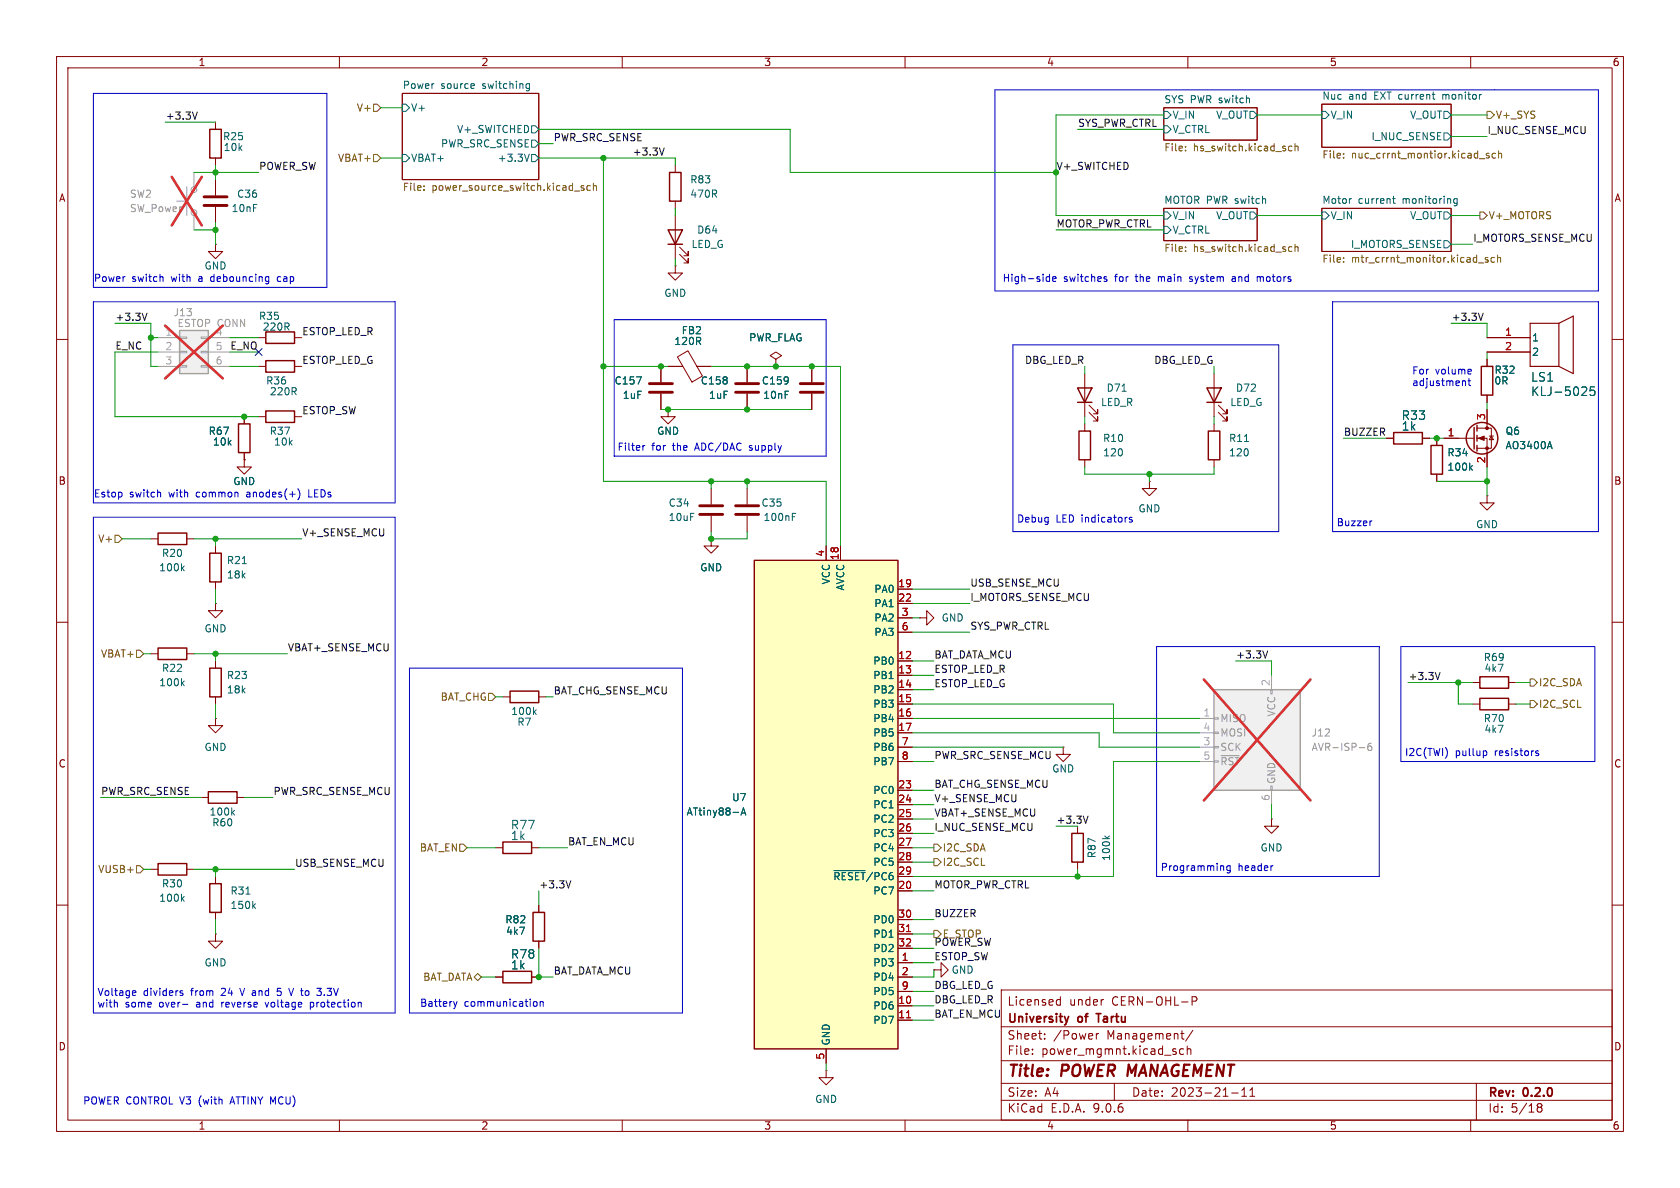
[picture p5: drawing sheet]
<svg xmlns="http://www.w3.org/2000/svg" width="297mm" height="210mm" viewBox="0 0 297 210" stroke-linecap="round" stroke-linejoin="round" font-family="sans-serif">
<g fill="none" stroke="#840000" stroke-width=".18">
<path d="M10 10h277v190h-277zM12 12h273v186h-273zM60 10v2M71.1 16.5h24.1v15.3h-24.1zM110 10v2M160 10v2M205.7 19.1h16.5v5.7h-16.5zM210 10v2M233.7 18.4h22.8v7.6h-22.8zM260 10v2M205.7 36.8h16.5v5.7h-16.5zM233.7 36.8h22.8v7.7h-22.8z"/>
<path d="M10 60h2M285 60h2M125.7 86.4v2.8M125.7 91.2v2.8M10 110h2M285 110h2M10 160h2M177 175h108v23h-108zM186.9 177.6h.6M186.9 176.8h.6M187.5 176.2v1.5M195 176.7h.1"/>
<path d="M210.7 177l.8-.1 .1-.2-.1-.4-.2-.1h-.6v1.5M285 160h2M60 198v2M110 198v2M146 189.2v1.3h1.3l-1.3 1.3-1.2-1.3h1.2M146 189.2h.1M160 198v2M177 194.5h108M177 191.5h108M177 187.5h108M177 181.5h108M182.5 186.3v.1"/>
<path d="M182.5 185.5v.1M184.7 183.6v.1M184.7 182.8v.1M193.8 182.7v1M194.2 182.7l-.2 .1-.2 .2M197 191.5v3M207.7 185.9l.3 .2-.3 .3M207.7 185.4l.2 .1M208.7 182.7h.6M209.2 183.7h.1M209.2 185.5l-.4-.1-.3 .3v.4l.2 .2h.5M209.9 185.5l.2-.1 .4 .1v.9"/>
<path d="M209.9 184.9v1.5M210 198v2M210.9 182.1l-1.3 2M217.7 193.2h1.2M219.5 193.8h.9M219.5 192.7l.5-.4v1.5M221 193.8h.8M221 192.7l.4-.4v1.5M260 198v2M261 191.5v6.5M271.7 195.5l.3 .2M271.7 195.4l.3-.3 .5 .1 .1 .3-.3 .2"/>
<path d="M272 195.7h.3M272 195.7l-.3 .3M272.3 195.7l.3 .3-.1 .5-.5 .1-.3-.3"/>
</g>
<path d="M188.9 179.7l-.3 1M193.8 179.2h.8" fill="none" stroke="#840000" stroke-width=".3"/>
<g fill="none" stroke="#006464" stroke-width=".18">
<path d="M71.1 18.4h.7l.6 .7-.6 .6h-.7zM83.7 14.8l.2 .3-.6 .1M83.8 15.6h-.1M93.1 15.6h.5M93.1 14.8h.5M93.6 14.8v1l-.2 .3-.3-.1M205.7 19.7h.7l.6 .6-.6 .7h-.7zM221 19.7h.6l.6 .6-.6 .7h-.6zM233.7 19.7h.6l.6 .6-.6 .7h-.6zM253.2 16.7h.5M253.6 17.5h.1M255.3 19.7h.6l.6 .6-.6 .7h-.6z"/>
<path d="M71.1 27.3h.7l.6 .6-.6 .7h-.7zM93.6 27.2l-.5 1.3M94 27.3h.6l.6 .6-.6 .7h-.6zM94 22.2h.6l.6 .7-.6 .6h-.6zM94 24.8h.6l.6 .6-.6 .6h-.6zM205.7 37.5h.7l.6 .6-.6 .6h-.7zM205.7 22.2h.7l.6 .7-.6 .6h-.7zM221 37.5h.6l.6 .6-.6 .6h-.6zM233.7 37.5h.6l.6 .6-.6 .6h-.6zM238.8 35.1h.1M246.2 35.1h.5M246.4 34.7v1.1l.3 .2"/>
<path d="M255.3 23.5h.6l.6 .6-.6 .7h-.6zM255.3 37.5h.6l.6 .6-.6 .6h-.6zM257.6 35.2l-.4-.1-.2 .3 .1 .5h.5M257.6 35.1v1l-.2 .3-.3-.1M205.7 40h.7l.6 .6-.6 .7h-.7zM255.3 42.5h.6l.6 .7-.6 .6h-.6z"/>
</g>
<g fill="none" stroke="#725600" stroke-width=".18">
<path d="M75 33.5v.2M75 32.9v.1M101.5 33.8h1M103.2 32.9l-.3-.1-.2 .2 .1 .2 .4 .1v.3h-.5M104.4 32.9l-.4-.1-.2 .3 .1 .5h.5M104.9 32.9l.2-.1 .3 .1v.8M104.9 32.4v1.3M209.6 25.9v.1M209.6 26.6v.1M228.4 25.9l-.4-.1-.2 .3 .1 .5h.5M228.9 25.4v1.3M228.9 25.9l.2-.1 .3 .1 .1 .8"/>
<path d="M237.5 27.8v.1M237.5 27.2v.1M261.5 28.1h1M263.2 27.2l-.3-.1-.2 .2 .1 .2 .4 .1v.3h-.5M264.4 27.2l-.4-.1-.2 .2 .1 .6h.5M264.9 27.2l.2-.1 .3 .1 .1 .7M264.9 26.7v1.2M209.6 44.3v.2M209.6 43.7v.1M228.4 43.7l-.4-.1-.2 .2 .1 .6h.5M228.9 43.7l.2-.1 .3 .1 .1 .8M228.9 43.2v1.3"/>
<path d="M237.5 45.6v.1M237.5 46.2v.2M261.4 46.5h.9M263.1 45.6l-.4-.1-.1 .2v.2l.5 .1v.3h-.5M264.2 45.6l-.4-.1-.2 .3 .1 .5h.5M264.7 45.6l.2-.1 .3 .1 .1 .8M264.7 45.1v1.3"/>
</g>
<path d="M123.7 89.4h4.1M123.7 90.9h4.1" fill="none" stroke="#840000" stroke-width=".51"/>
<path d="M133.3 99.1h25.4v86.3h-25.4z" fill="#ffffc2"/>
<path d="M47 58.7h5.1v2h-5.1zM42.2 74.9h2v5.1h-2zM47 72.6h5.1v2.1h-5.1zM47 63.8h5.1v2h-5.1zM190.5 68.6h2.5l-1.2 2.5zM190.5 71.1h2.5M190.8 76.2h2v5.1h-2zM213.4 68.6h2.5l-1.3 2.5zM213.4 71.1h2.5M213.6 76.2h2v5.1h-2zM133.3 99.1h25.4v86.3h-25.4zM90.2 122.2h5v2h-5z" fill="none" stroke="#840000" stroke-width=".25"/>
<g fill="none" stroke="#840000" stroke-width=".18">
<path d="M45.7 59.7h1.3M52.1 59.7h1.2M43.2 73.7v1.2M45.7 73.7h1.3M45.7 64.8h1.3M52.1 73.7h1.2M52.1 64.8h1.2M191.8 66v7.7M191.8 74.9v1.3M192.5 72.9l1.6 1.5v-.7v.7h-.8M192.5 71.6l1.6 1.6v-.8v.8h-.8M214.6 66v7.7"/>
<path d="M214.6 74.9v1.3M215.4 72.9l1.5 1.5v-.7v.7h-.7M215.4 71.6l1.5 1.6v-.8v.8h-.7M43.2 80v1.3M125.7 95.3v1.2h1.3l-1.3 1.3-1.2-1.3h1.2M125.7 95.3h.1M132.1 86.4v2.8M132.1 91.2v2.8M146 96.5v2.6M148.6 96.5v2.6M191.8 81.3v1.3M203.2 85.1v1.3h-1.3l1.3 1.2 1.3-1.2h-1.3"/>
<path d="M203.2 85.1h.1M214.6 81.3v1.3M262.9 87.6v1.3h1.3l-1.3 1.3-1.3-1.3h1.3M262.9 87.6h.1M158.7 104.1h2.6M158.7 106.7h2.6M158.7 109.2h2.6M158.7 111.8h2.6M158.7 116.8h2.6M158.7 119.4h2.6M88.9 123.2h1.3M95.2 123.2h1.3"/>
<path d="M158.7 121.9h2.6M158.7 124.5h2.6M158.7 127h2.6M158.7 129.5h2.6M158.7 132.1h2.6M158.7 134.6h2.6M158.7 139.7h2.6M158.7 142.2h2.6M158.7 144.8h2.6M158.7 147.3h2.6M158.7 149.9h2.6M158.7 152.4h2.6"/>
<path d="M158.7 154.9h2.6M158.7 157.5h2.6M158.7 162.6h2.6M158.7 165.1h2.6M158.7 167.6h2.6M158.7 170.2h2.6M158.7 172.7h2.6M158.7 175.3h2.6M158.7 177.8h2.6M146 185.4v2.6M158.7 180.3h2.6"/>
</g>
<path d="M198.4 69.2h.7M220 78h.7M140.1 91.4h.4M140.1 90.7h.6M94.4 125.8l.4 .5M94.8 125.5l-.5 .4M131 144.1l.4-1.3 .4 1.3M131.1 143.7h.6M147.4 153.9h5.5" fill="none" stroke="#006464" stroke-width=".18"/>
<path d="M160.3 164.7h.7M160.3 179.9h.7" fill="none" stroke="#a90000" stroke-width=".18"/>
<path d="M130 90.9h4.1M130 89.4h4.1" fill="none" stroke="#840000" stroke-width=".51"/>
<path d="M31.7 58.4h5.1v7.6h-5.1z" fill="#f0f0f0"/>
<path d="M31.7 58.4h5.1v7.6h-5.1z" fill="none" stroke="#a1a1a1" stroke-width=".25"/>
<path d="M27.9 59.7h3.8M31.7 59.6h1.3v.2h-1.3zM35.6 59.6h1.2v.2h-1.2zM36.8 59.7h3.8M27.9 62.2h3.8M27.9 64.8h3.8M31.7 62.1h1.3v.3h-1.3zM31.7 64.6h1.3v.3h-1.3zM35.6 62.1h1.2v.3h-1.2zM35.6 64.6h1.2v.3h-1.2zM36.8 62.2h3.8M36.8 64.8h3.8" fill="none" stroke="#a1a1a1" stroke-width=".18"/>
<path d="M29.2 57.6l10.2 9.3M39.4 57.6l-10.2 9.3" fill="none" stroke="#e12e31" stroke-width=".46"/>
<g fill="none" stroke="#840000" stroke-width=".18">
<path d="M119.4 29.2v1.3M119.4 35.6v1.2M119.4 38.1v7.6M119.4 47v1.3h-1.3l1.3 1.2 1.2-1.2h-1.2M119.4 47h.1M120.1 45l1.6 1.5v-.8v.8h-.8M120.1 43.7l1.6 1.5v-.7v.7h-.8M26.7 95.3h1.2M33 95.3h1.3M43.2 81.3v1.3h1.2l-1.2 1.2-1.3-1.2h1.3M43.2 81.3h.1M188 132.1v1.3h1.2l-1.2 1.2-1.3-1.2h1.3"/>
<path d="M188 132.1h.1M260.3 120.7h1.3M260.3 124.5h1.3M266.7 120.7h1.3M266.7 124.5h1.3M190.5 146.1v1.2M190.5 152.4v1.3"/>
</g>
<path d="M118.4 30.5h2v5.1h-2zM118.1 40.6h2.5l-1.2 2.6zM118.1 43.2h2.5M27.9 94.2h5.1v2.1h-5.1zM261.6 119.6h5.1v2.1h-5.1zM261.6 123.4h5.1v2.1h-5.1zM189.5 147.3h2v5.1h-2z" fill="none" stroke="#840000" stroke-width=".25"/>
<path d="M32.2 100.4l.4 .5M32.6 100.1l-.5 .4M195.3 147.8l.5 .5M196.2 147.8l-.5 .3" fill="none" stroke="#006464" stroke-width=".18"/>
<path d="M214.6 121.9h15.3v17.8h-15.3z" fill="#f0f0f0"/>
<g fill="none" stroke="#a1a1a1" stroke-width=".18">
<path d="M31.2 35.6h1.8M33 33v5.1M34.3 30.5v2.5M34.3 38.1v2.5M224.8 119.4v2.5M212.1 127h2.5M212.1 129.5h2.5M212.1 132.1h2.5M212.1 134.6h2.5M214.6 126.9h.8v.2h-.8zM214.6 129.4h.8v.3h-.8zM214.6 132h.8v.2h-.8z"/>
<path d="M214.6 134.5h.8v.2h-.8zM224.7 121.9h.2v.8h-.2zM224.7 138.9h.2v.8h-.2zM224.8 139.7v2.5"/>
<circle cx="34.3" cy="37.6" r=".51"/>
<circle cx="34.3" cy="33.5" r=".51"/>
</g>
<path d="M214.6 121.9h15.3v17.8h-15.3z" fill="none" stroke="#a1a1a1" stroke-width=".25"/>
<path d="M215.9 133.6h3.2M240.3 132.2h1M242.4 131.4h-.4a.86 .86 0 0 0 0 1.3l.5-.2v-.4l-.2-.2h-.4l-.1 .2" fill="none" stroke="#989898" stroke-width=".18"/>
<path d="M30.4 31.3l5.3 8.6M35.7 31.3l-5.3 8.6M212.8 120.1l18.9 21.4M231.7 120.1l-18.9 21.4" fill="none" stroke="#e12e31" stroke-width=".46"/>
<g fill="none" stroke="#840000" stroke-width=".18">
<path d="M38.1 21.6v1.3M38.1 27.9v1.3M38.1 31.8v2.7M38.1 36.6v2.8M38.1 43.2v1.3h1.3l-1.3 1.2-1.3-1.2h1.3M38.1 43.2h.1M262.9 59.7h7.6M43.2 73.7v1.2M116.8 64.8v2.8M116.8 69.6v2.8M118.1 72.4v1.3h-1.3l1.3 1.2 1.3-1.2h-1.3M118.1 72.4h.1"/>
<path d="M118.1 64.8h2.6M119.8 63.1l1.8-1.1 2.6 4.5-1.9 1zM123.2 64.8h2.5M132.1 64.8v2.8M132.1 69.6v2.8M137.2 63.5l1-.6-1-.7-1.1 .7 1.1 .6v1.3M137.2 64.8h.1M143.5 64.8v2.8M143.5 69.6v2.8M245.1 77.5h1.3M251.5 77.5h1.2M254 77.5v1.2"/>
<path d="M255.3 77.5h5.3M261.1 75.7h2.6v3.5h-2.6M261.1 77.5h1.8v5.1M262.9 63.5v1.3M262.9 69.9v1.2M262.9 72.4v3.3M262.9 62.2h7.6M263.3 77.1h.7M263.7 77.1l.3 .6h-.7zM38.1 96.5v1.3M43.2 81.3h.1M43.2 80v1.3"/>
<path d="M125.7 95.3h.1M146 96.5v2.6M148.6 96.5v2.6M254 83.8v1.3M26.7 115.6h1.2M33 115.6h1.3M38.1 106.7v1.3h1.3l-1.3 1.2-1.3-1.2h1.3M38.1 106.7h.1M38.1 102.9v1.2M38.1 116.8v1.3M158.7 104.1h2.6M158.7 106.7h2.6"/>
<path d="M158.7 109.2h2.6M158.7 111.8h2.6M158.7 116.8h2.6M158.7 119.4h2.6M162.6 109.2h1.2v-1.2l1.3 1.2-1.3 1.3v-1.3M162.6 109.2h.1M38.1 127v1.3h1.3l-1.3 1.2-1.3-1.2h1.3M38.1 127h.1M38.1 123.2v1.3M158.7 121.9h2.6M158.7 124.5h2.6M158.7 127h2.6"/>
<path d="M158.7 129.5h2.6M158.7 132.1h2.6M158.7 134.6h2.6M158.7 139.7h2.6M26.7 153.7h1.2M33 153.7h1.3M35.6 141h1.2M38.1 154.9v1.3M41.9 141h1.3M87.6 149.9h1.3M94 149.9h1.2M158.7 149.9h2.6"/>
<path d="M158.7 142.2h2.6M158.7 144.8h2.6M158.7 147.3h2.6M158.7 152.4h2.6M158.7 154.9h2.6M158.7 157.5h2.6M224.8 144.8v1.3h1.3l-1.3 1.2-1.3-1.2h1.3M224.8 144.8h.1M38.1 165.1v1.3h1.3l-1.3 1.2-1.3-1.2h1.3M38.1 165.1h.1M38.1 161.3v1.3M87.6 172.7h1.3"/>
<path d="M94 172.7h1.2M95.2 160v1.3M95.2 166.4v1.2M158.7 172.7h2.6M158.7 162.6h2.6M158.7 165.1h2.6M158.7 167.6h2.6M158.7 170.2h2.6M158.7 175.3h2.6M158.7 177.8h2.6M165.1 171.5h1.3v-1.3l1.2 1.3-1.2 1.2v-1.2M165.1 171.5h.1"/>
<path d="M146 185.4v2.6M158.7 180.3h2.6"/>
</g>
<g fill="none" stroke="#840000" stroke-width=".25">
<path d="M37.1 22.9h2v5h-2zM246.4 76.5h5.1v2h-5.1zM253 78.7h2v5.1h-2zM260.6 75.6v3.8M261.1 75.2v1M261.1 77v1M261.1 78.7v1.1M261.9 64.8h2v5.1h-2zM37.1 97.8h2v5.1h-2zM27.9 114.6h5.1v2h-5.1zM37.1 118.1h2v5.1h-2zM36.8 140h5.1v2h-5.1z"/>
<path d="M27.9 152.7h5.1v2h-5.1zM37.1 156.2h2v5.1h-2zM88.9 148.8h5.1v2.1h-5.1zM88.9 171.7h5.1v2h-5.1zM94.2 161.3h2.1v5.1h-2.1z"/>
<circle cx="262" cy="77.5" r="2.79"/>
</g>
<g fill="none" stroke="#006464" stroke-width=".18">
<path d="M112.5 66.6h.9l-.6 1.3M274 78l.4 1.3M280.2 68.4l.3 .3-.1 .3-.8 .9h.9M281.9 68.4h-.7l-.1 .7 .2-.1h.5l.2 .3-.1 .5-.2 .1-.6-.1M42.8 99.6h.8M259.9 82.6l.4 .5M260.3 82.3l-.5 .5M32.2 120.7l.4 .5M32.6 120.4l-.5 .5M32.2 158.8l.4 .5M32.6 158.5l-.5 .5M41.1 143.6l.4 .5"/>
<path d="M41.5 143.2l-.5 .5M43.5 158.1h.7M45.2 159.8l-.5 .4M131 144.1l.4-1.3 .4 1.3M131.1 143.7h.6M147.4 153.9h5.5M44.8 160.1l.4 .5"/>
</g>
<path d="M36.1 34.8h4M36.1 36.3h4M114.8 67.8h4.1M114.8 69.3h4.1M130 67.8h4.1M130 69.3h4.1M141.5 67.8h4M141.5 69.3h4" fill="none" stroke="#840000" stroke-width=".51"/>
<g fill="#840000" stroke="#840000" stroke-width=".18">
<path d="M261.4 77.5l1-.4v.8z"/>
<circle cx="262.9" cy="75.7" r=".25"/>
<circle cx="262.9" cy="79.2" r=".25"/>
</g>
<path d="M275.6 57.2h-5.1v7.6h5.1M275.6 57.2l2.5-1.3v10.1l-2.5-1.2M275.6 57.2v7.6" fill="none" stroke="#840000" stroke-width=".2"/>
<g fill="none" stroke="#725600" stroke-width=".18">
<path d="M66 18.4h.7l.6 .7-.6 .6h-.7zM262.9 19.7h.6l.7 .6-.7 .7h-.6zM66 27.3h.7l.6 .6-.6 .7h-.7zM261.6 37.5h.7l.6 .6-.6 .6h-.7zM20.3 94.6h.7l.6 .7-.6 .6h-.7zM24.1 114.9h.7l.6 .7-.6 .6h-.7zM86.4 122.6h.6l.6 .6-.6 .6h-.6zM270.5 123.8h.6l.7 .7-.7 .6h-.6zM270.5 120h.6l.7 .7-.7 .6h-.6zM24.1 153h.7l.6 .7-.6 .6h-.7zM81.3 149.2h.6l.6 .7-.6 .6h-.6zM165.1 149.2h.6l.7 .7-.7 .6h-.6z"/>
<path d="M165.1 151.8h.6l.7 .6-.7 .6h-.6zM83.8 172.7l.7-.6 .6 .6-.6 .7zM165.1 164.5h.6l.7 .6-.7 .6h-.6z"/>
</g>
<path d="M34.9 19.8l-.4 1.3M117.4 26.2l-.4 1.2M26 55.4l-.4 1.2M262.2 55.4l-.4 1.2M224.1 115.1l-.4 1.2M254.6 118.9l-.4 1.2M100.9 155.7l-.4 1.3M192.4 144.3l-.5 1.2" fill="none" stroke="#0f0f0f" stroke-width=".18"/>
<g fill="none" stroke="#0000c2" stroke-width=".18">
<path d="M16.5 16.5h41.3v34.3h-41.3zM175.9 15.9h106.7v35.5h-106.7zM16.5 53.3h53.3v35.6h-53.3zM28.6 48.9l.2 .2v.7M47.2 48.9l.3 .1M47.5 48.9v1l-.2 .3M47.5 49.7l-.3 .1M49.3 48.9l-.3 .2v.4l.3 .3M108.6 56.5h37.4v24.1h-37.4zM185.1 49.7h.5M185.1 49h.5M185.6 48.5v1.3"/>
<path d="M186.1 49.3l.6-.1-.1-.2-.3-.1-.2 .2 .1 .6h.4M195.3 49.3l.4 .1v.2l-.2 .2h-.2M195.3 48.9l.4 .1M210.3 49.7l.1 .1M210.5 48.9l-.2 .2 .2 .2M218.2 48.9l-.4 .1M218.3 49.3h-.3l-.2 .1v.3l.5 .1M222.3 49l.3-.1 .2 .2M222.3 48.9v.9M235.6 53.3h47v40.7h-47zM113.7 78.7v.9M114 78.7l-.3 .3"/>
<path d="M179.1 61h47v33h-47zM258.7 67.3l.4 .2v.7M259.5 67.3h.5M259.7 66.9v1.1l.3 .2M259.9 65.3l.2 .3-.6 .1M260.1 66.1h-.2M16.5 91.4h53.3v87.7h-53.3zM28.2 87l.2 .2v.7M52.7 86.4a1.46 1.46 0 0 1 0 1.9M54.6 86.6v1.3h.6M200.1 91.5l-.3-.1-.2 .2 .1 .2 .4 .1v.3h-.5M242.5 92.1h-.2"/>
<path d="M72.4 118.1h48.2v61h-48.2zM204.5 114.3h39.3v40.6h-39.3zM247.6 114.3h34.3v20.3h-34.3zM262.4 132.7l.3 .1 .1 .2v.5l-.4 .1M271.5 132.8h.5M271.5 133.1l.5 .1v.2l-.2 .2-.3-.1M216.2 153l.1 .2v.7M217.5 153v1.1l-.3 .2h-.3M217.5 153.1l-.4-.1-.2 .3 .1 .5h.5M224.9 153h.1M23.6 175.1l.4 .1v.2l-.6 .2M24 175.9l-.4 .1"/>
<path d="M31.9 175.5l.5 .2-.1 .2-.4 .1M31.9 175.2h.4M32.2 177.5h1M42.4 174.7l.4 1.3M46.9 177.2l.3 .8M49 175.9l.5 .1M49.7 174.7h-.6l-.1 .6 .5-.1M51.1 174.7l.4 1.3 .4-1.3M54.9 177.2v1.2M54.9 178h.3M55.2 177.2h-.3M56 174.7h.8l-.4 .5 .3 .1 .1 .4-.2 .3h-.4"/>
<path d="M80.2 177l.3 .9M80.5 177.9l-.2 .4M80.8 177l-.3 .9M94.4 177.1l.3-.1 .3 .3-.1 .5-.2 .1-.3-.1M95.5 177.2l.2-.2 .3 .1v.8M95.5 177v.9"/>
</g>
<g fill="none" stroke="#009600" stroke-width=".18">
<path d="M67.3 19.1h3.8M29.2 21.6h8.9M34.3 30.5h11.4M38.1 29.2v2.6M38.1 39.4v3.8M67.3 27.9h3.8M95.2 22.9h44.5v7.6h47M95.2 27.9h24.2v1.3M95.2 25.4h2.6M106.7 27.9v57.2h39.3v11.4M119.4 36.8v1.3M190.5 22.9h15.2"/>
<path d="M205.7 20.3h-19v17.8h19M222.2 38.1h11.5M222.2 20.3h11.5M256.5 38.1h5.1M256.5 20.3h6.4M256.5 24.1h6.4M20.3 57.2h6.4v7.6h1.2M26.7 59.7h1.2M34.3 40.6h3.8M40.6 59.7h5.1M119.4 45.7v1.3M186.7 40.6h19"/>
<path d="M256.5 57.2h6.4v2.5M256.5 43.2h3.8M27.9 62.2h-7.6v11.5h25.4M40.6 64.8h5.1M40.6 62.2h5.1M106.7 64.8h11.4M116.8 72.4h26.7M125.7 64.8h22.9v31.7M191.8 64.8v1.2M191.8 73.7v1.2M214.6 64.8v1.2M214.6 73.7v1.2"/>
<path d="M237.5 77.5h7.6M252.7 77.5h2.6M262.9 62.2v1.3M262.9 71.1v1.3M21.6 95.3h5.1M34.3 95.3h19M38.1 95.3v1.2M125.7 85.1v1.3M125.7 94v1.3h6.4v-1.3M132.1 85.1v1.3M191.8 82.6v1.2h22.8v-1.2M203.2 83.8v1.3"/>
<path d="M254 85.1h8.9M262.9 82.6v5M25.4 115.6h1.3M34.3 115.6h16.5M38.1 104.1v2.6M38.1 115.6v1.2M161.3 111.8h10.1M161.3 109.2h1.3M161.3 116.8h3.8M161.3 119.4h3.8M161.3 104.1h10.1M161.3 106.7h10.1"/>
<path d="M218.4 116.8h6.4v2.6M38.1 124.5v2.5M87.6 123.2h1.3M96.5 123.2h1.3M161.3 139.7h3.8M161.3 134.6h3.8M161.3 124.5h35.5v5h15.3M161.3 121.9h3.8M161.3 132.1h26.7M161.3 129.5h33v2.6h17.8M161.3 127h50.8M212.1 134.6h-15.3v20.3h-35.5"/>
<path d="M248.9 120.7h11.4M257.8 120.7v3.8h2.5M268 124.5h2.5M268 120.7h2.5M17.8 141h17.8M25.4 153.7h1.3M34.3 153.7h17.8M38.1 153.7v1.2M43.2 141h5.1M82.5 149.9h5.1M95.2 149.9h5.1M95.2 157.5v2.5"/>
<path d="M161.3 152.4h3.8M161.3 157.5h3.8M161.3 149.9h3.8M161.3 142.2h3.8M161.3 147.3h3.8M161.3 144.8h3.8M186.7 146.1h3.8M190.5 153.7v1.2M224.8 142.2v2.6M38.1 162.6v2.5M85.1 172.7h2.5M95.2 167.6v5.1h2.6"/>
<path d="M161.3 162.6h3.8M161.3 170.2h3.8M161.3 167.6h3.8M161.3 165.1h3.8M161.3 177.8h3.8M161.3 175.3h3.8M165.1 171.5v1.2h-3.8M146 188v1.2M161.3 180.3h3.8"/>
</g>
<path d="M45.1 61.6l1.2 1.2M46.3 61.6l-1.2 1.2" fill="none" stroke="#000084" stroke-width=".18"/>
<path d="M160.3 164.7h.7M160.3 179.9h.7" fill="none" stroke="#a90000" stroke-width=".18"/>
<g fill="#009600" stroke="#009600" stroke-width=".18">
<circle cx="38.1" cy="153.7" r=".46"/>
<circle cx="38.1" cy="115.6" r=".46"/>
<circle cx="118.1" cy="72.4" r=".46"/>
<circle cx="116.8" cy="64.8" r=".46"/>
<circle cx="132.1" cy="64.8" r=".46"/>
<circle cx="143.5" cy="64.8" r=".46"/>
<circle cx="137.2" cy="64.8" r=".46"/>
<circle cx="106.7" cy="27.9" r=".46"/>
<circle cx="132.1" cy="72.4" r=".46"/>
<circle cx="106.7" cy="64.8" r=".46"/>
<circle cx="43.2" cy="73.7" r=".46"/>
<circle cx="26.7" cy="59.7" r=".46"/>
<circle cx="132.1" cy="85.1" r=".46"/>
<circle cx="125.7" cy="85.1" r=".46"/>
<circle cx="95.2" cy="172.7" r=".46"/>
<circle cx="125.7" cy="95.3" r=".46"/>
<circle cx="38.1" cy="30.5" r=".46"/>
<circle cx="38.1" cy="40.6" r=".46"/>
<circle cx="38.1" cy="95.3" r=".46"/>
<circle cx="203.2" cy="83.8" r=".46"/>
<circle cx="257.8" cy="120.7" r=".46"/>
<circle cx="190.5" cy="154.9" r=".46"/>
<circle cx="254" cy="77.5" r=".46"/>
<circle cx="262.9" cy="85.1" r=".46"/>
</g>
<g font-size="2.8" fill="#840000">
<text x="178" y="190.9">Title:</text>
<text x="187.7" y="190.9">POWER MANAGEMENT</text>
</g>
<g font-size="2.1" fill="#006464">
<text x="270.6" y="67.7">LS1</text>
<text x="270.6" y="70.2">KLJ-5025</text>
<text x="247.7" y="74.4">R33</text>
<text x="247.7" y="76.3">1k</text>
<text x="90.2" y="146.8">R77</text>
<text x="90.2" y="148.7">1k</text>
<text x="90.2" y="169.7">R78</text>
<text x="90.2" y="171.6">1k</text>
</g>
<g font-size="2.1" fill="#840000">
<text x="178" y="178">Licensed</text>
<text x="189" y="178">under</text>
<text x="196.6" y="178">CERN-OHL-P</text>
<text x="178" y="184">Sheet:</text>
<text x="178" y="181.2">University</text>
<text x="186.2" y="184">/Power</text>
<text x="190.7" y="181.2">of</text>
<text x="194.6" y="181.2">Tartu</text>
<text x="195.7" y="184">Management/</text>
<text x="178" y="186.7">File:</text>
<text x="184.1" y="186.7">power_mgmnt.kicad_sch</text>
<text x="178" y="196.9">KiCad</text>
<text x="178" y="194.1">Size:</text>
<text x="184.7" y="194.1">A4</text>
<text x="185.7" y="196.9">E.D.A.</text>
<text x="193.3" y="196.9">9.0.6</text>
<text x="200" y="194.1">Date:</text>
<text x="207" y="194.1">2023-21-11</text>
<text x="263" y="194.3">Rev:</text>
<text x="263" y="196.9">Id:</text>
<text x="267.1" y="196.9">5/18</text>
<text x="269.4" y="194.3">0.2.0</text>
</g>
<g font-size="1.8" fill="#840000">
<text x="35" y="11.9">1</text>
<text x="85" y="11.9">2</text>
<text x="135" y="11.9">3</text>
<text x="185" y="11.9">4</text>
<text x="235" y="11.9">5</text>
<text x="285" y="11.9">6</text>
<text x="10.3" y="35.9">A</text>
<text x="285.3" y="35.9">A</text>
<text x="10.3" y="85.9">B</text>
<text x="285.3" y="85.9">B</text>
<text x="10.3" y="135.9">C</text>
<text x="285.3" y="135.9">C</text>
<text x="10.3" y="185.9">D</text>
<text x="285.3" y="185.9">D</text>
<text x="35" y="199.9">1</text>
<text x="85" y="199.9">2</text>
<text x="135" y="199.9">3</text>
<text x="185" y="199.9">4</text>
<text x="235" y="199.9">5</text>
<text x="285" y="199.9">6</text>
</g>
<g font-size="1.8" fill="#006464">
<text x="71.1" y="15.8">Power</text>
<text x="77.9" y="15.8">source</text>
<text x="85.4" y="15.8">switching</text>
<text x="233.7" y="17.7">Nuc</text>
<text x="238.4" y="17.7">and</text>
<text x="243" y="17.7">EXT current</text>
<text x="255.5" y="17.7">monitor</text>
<text x="72.6" y="19.9">V+</text>
<text x="80.7" y="23.7">V+_SWITCHED</text>
<text x="205.7" y="18.3">SYS PWR switch</text>
<text x="207.2" y="21.2">V_IN</text>
<text x="207.2" y="23.7">V_CTRL</text>
<text x="214.9" y="21.2">V_OUT</text>
<text x="235.1" y="21.2">V_IN</text>
<text x="249.2" y="21.2">V_OUT</text>
<text x="39.3" y="25">R25</text>
<text x="39.4" y="26.9">10k</text>
<text x="72.6" y="28.8">VBAT+</text>
<text x="77.9" y="26.3">PWR_SRC_SENSE</text>
<text x="87.9" y="28.8">+3.3V</text>
<text x="242.4" y="25">I_NUC_SENSE</text>
<text x="41.8" y="35.2">C36</text>
<text x="121.9" y="35.2">470R</text>
<text x="121.9" y="32.6">R83</text>
<text x="40.9" y="37.7">10nF</text>
<text x="123.1" y="41.5">D64</text>
<text x="205.7" y="36.1">MOTOR PWR switch</text>
<text x="207.2" y="39">V_IN</text>
<text x="207.2" y="41.5">V_CTRL</text>
<text x="214.9" y="39">V_OUT</text>
<text x="233.7" y="36.1">Motor</text>
<text x="235.1" y="39">V_IN</text>
<text x="240.1" y="36.1">current</text>
<text x="248.1" y="36.1">monitoring</text>
<text x="249.2" y="39">V_OUT</text>
<text x="36.1" y="47.9">GND</text>
<text x="122.2" y="44">LED_G</text>
<text x="238.7" y="44">I_MOTORS_SENSE</text>
<text x="117.3" y="52.7">GND</text>
<text x="45.7" y="56.7">R35</text>
<text x="46.3" y="58.6">220R</text>
<text x="120.4" y="59.3">FB2</text>
<text x="119.1" y="61.2">120R</text>
<text x="132.3" y="60.6">PWR_FLAG</text>
<text x="270.8" y="60.6">1</text>
<text x="270.8" y="63.1">2</text>
<text x="46.9" y="68.2">R36</text>
<text x="47.6" y="70.1">220R</text>
<text x="108.6" y="68.2">C157</text>
<text x="110" y="70.7">1uF</text>
<text x="123.8" y="68.2">C158</text>
<text x="125.2" y="70.7">1uF</text>
<text x="134.6" y="68.2">C159</text>
<text x="134.8" y="70.7">10nF</text>
<text x="194.5" y="72">LED_R</text>
<text x="195.5" y="69.4">D71</text>
<text x="217.4" y="72">LED_G</text>
<text x="218.4" y="69.4">D72</text>
<text x="264.1" y="68.2">0R</text>
<text x="264.1" y="66.3">R32</text>
<text x="36.8" y="77.1">R67</text>
<text x="47.6" y="77.1">R37</text>
<text x="116.1" y="77.1">GND</text>
<text x="266.1" y="77.1">Q6</text>
<text x="37.5" y="79">10k</text>
<text x="48.3" y="79">10k</text>
<text x="194.9" y="78.3">R10</text>
<text x="194.9" y="80.9">120</text>
<text x="217.2" y="80.9">120</text>
<text x="217.2" y="78.3">R11</text>
<text x="255.8" y="80.9">R34</text>
<text x="255.8" y="83.4">100k</text>
<text x="266.1" y="79.6">AO3400A</text>
<text x="41.1" y="86">GND</text>
<text x="118.1" y="89.8">C34</text>
<text x="134.5" y="89.8">C35</text>
<text x="118.1" y="92.3">10uF</text>
<text x="134.9" y="92.3">100nF</text>
<text x="201.2" y="90.8">GND</text>
<text x="260.9" y="93.6">GND</text>
<text x="28.1" y="101.2">100k</text>
<text x="28.5" y="98.7">R20</text>
<text x="40" y="99.9">R21</text>
<text x="123.7" y="101.2">GND</text>
<text x="40" y="102.5">18k</text>
<text x="146.9" y="103.4" transform="rotate(-90 146.9 103.4)">VCC</text>
<text x="149.5" y="104.5" transform="rotate(-90 149.5 104.5)">AVCC</text>
<text x="154.5" y="105">PA0</text>
<text x="154.5" y="107.5">PA1</text>
<text x="36.1" y="112">GND</text>
<text x="154.5" y="110.1">PA2</text>
<text x="154.5" y="112.6">PA3</text>
<text x="166.4" y="110.1">GND</text>
<text x="28.5" y="119">R22</text>
<text x="154.3" y="117.7">PB0</text>
<text x="262.2" y="117.1">R69</text>
<text x="262.3" y="119">4k7</text>
<text x="28.1" y="121.5">100k</text>
<text x="40" y="122.8">18k</text>
<text x="40" y="120.2">R23</text>
<text x="154.3" y="120.2">PB1</text>
<text x="154.3" y="122.8">PB2</text>
<text x="154.3" y="125.3">PB3</text>
<text x="90.3" y="126.6">100k</text>
<text x="91.4" y="128.5">R7</text>
<text x="154.3" y="127.9">PB4</text>
<text x="154.3" y="130.4">PB5</text>
<text x="262.2" y="127.9">R70</text>
<text x="262.3" y="129.8">4k7</text>
<text x="36.1" y="132.9">GND</text>
<text x="154.3" y="132.9">PB6</text>
<text x="154.3" y="135.5">PB7</text>
<text x="185.9" y="136.8">GND</text>
<text x="129.3" y="141.8">U7</text>
<text x="154.3" y="140.6">PC0</text>
<text x="154.3" y="143.1">PC1</text>
<text x="36.9" y="144.4">100k</text>
<text x="37.4" y="146.3">R60</text>
<text x="121.3" y="144.4">ATtiny88-A</text>
<text x="154.3" y="145.6">PC2</text>
<text x="154.3" y="148.2">PC3</text>
<text x="147.2" y="155.8">~{RESET}/PC6</text>
<text x="154.3" y="150.7">PC4</text>
<text x="154.3" y="153.3">PC5</text>
<text x="193.9" y="151.8" transform="rotate(-90 193.9 151.8)">R87</text>
<text x="196.4" y="152.3" transform="rotate(-90 196.4 152.3)">100k</text>
<text x="222.8" y="150.7">GND</text>
<text x="28.1" y="159.6">100k</text>
<text x="28.5" y="157.1">R30</text>
<text x="40.6" y="158.3">R31</text>
<text x="40.6" y="160.9">150k</text>
<text x="154.3" y="158.3">PC7</text>
<text x="89.2" y="163.4">R82</text>
<text x="89.4" y="165.5">4k7</text>
<text x="154.3" y="163.4">PD0</text>
<text x="154.3" y="166">PD1</text>
<text x="36.1" y="171">GND</text>
<text x="154.3" y="168.5">PD2</text>
<text x="154.3" y="171">PD3</text>
<text x="154.3" y="173.6">PD4</text>
<text x="168.1" y="172.3">GND</text>
<text x="154.3" y="176.1">PD5</text>
<text x="154.3" y="178.7">PD6</text>
<text x="146.9" y="184.9" transform="rotate(-90 146.9 184.9)">GND</text>
<text x="154.3" y="181.2">PD7</text>
<text x="144" y="195.2">GND</text>
</g>
<g font-size="1.8" fill="#0f0f0f">
<text x="29.2" y="21.2">+3.3V</text>
<text x="190.5" y="22.5">SYS_PWR_CTRL</text>
<text x="262.9" y="23.8">I_NUC_SENSE_MCU</text>
<text x="97.8" y="25.1">PWR_SRC_SENSE</text>
<text x="111.8" y="27.6">+3.3V</text>
<text x="45.7" y="30.1">POWER_SW</text>
<text x="186.7" y="40.3">MOTOR_PWR_CTRL</text>
<text x="260.3" y="42.8">I_MOTORS_SENSE_MCU</text>
<text x="20.3" y="56.8">+3.3V</text>
<text x="53.3" y="59.3">ESTOP_LED_R</text>
<text x="256.5" y="56.8">+3.3V</text>
<text x="20.3" y="61.9">E_NC</text>
<text x="40.6" y="61.9">E_NO</text>
<text x="53.3" y="64.4">ESTOP_LED_G</text>
<text x="181.1" y="64.4">DBG_LED_R</text>
<text x="204" y="64.4">DBG_LED_G</text>
<text x="53.3" y="73.3">ESTOP_SW</text>
<text x="237.5" y="77.1">BUZZER</text>
<text x="53.3" y="94.9">V+_SENSE_MCU</text>
<text x="171.4" y="103.8">USB_SENSE_MCU</text>
<text x="171.4" y="106.3">I_MOTORS_SENSE_MCU</text>
<text x="171.4" y="111.4">SYS_PWR_CTRL</text>
<text x="50.8" y="115.2">VBAT+_SENSE_MCU</text>
<text x="165.1" y="116.5">BAT_DATA_MCU</text>
<text x="165.1" y="119">ESTOP_LED_R</text>
<text x="218.4" y="116.5">+3.3V</text>
<text x="97.8" y="122.8">BAT_CHG_SENSE_MCU</text>
<text x="165.1" y="121.6">ESTOP_LED_G</text>
<text x="248.9" y="120.3">+3.3V</text>
<text x="165.1" y="134.3">PWR_SRC_SENSE_MCU</text>
<text x="17.8" y="140.6">PWR_SRC_SENSE</text>
<text x="48.3" y="140.6">PWR_SRC_SENSE_MCU</text>
<text x="165.1" y="141.9">V+_SENSE_MCU</text>
<text x="165.1" y="139.4">BAT_CHG_SENSE_MCU</text>
<text x="100.3" y="149.5">BAT_EN_MCU</text>
<text x="165.1" y="147">I_NUC_SENSE_MCU</text>
<text x="165.1" y="144.4">VBAT+_SENSE_MCU</text>
<text x="186.7" y="145.7">+3.3V</text>
<text x="52.1" y="153.3">USB_SENSE_MCU</text>
<text x="95.2" y="157.1">+3.3V</text>
<text x="165.1" y="157.1">MOTOR_PWR_CTRL</text>
<text x="165.1" y="162.2">BUZZER</text>
<text x="165.1" y="167.3">POWER_SW</text>
<text x="166.6" y="166">E_STOP</text>
<text x="97.8" y="172.4">BAT_DATA_MCU</text>
<text x="165.1" y="169.8">ESTOP_SW</text>
<text x="165.1" y="177.5">DBG_LED_R</text>
<text x="165.1" y="180">BAT_EN_MCU</text>
<text x="165.1" y="174.9">DBG_LED_G</text>
</g>
<g font-size="1.8" fill="#725600">
<text x="63" y="19.9">V+</text>
<text x="264.4" y="21.2">V+_SYS</text>
<text x="59.7" y="28.8">VBAT+</text>
<text x="205.7" y="27.1">File:</text>
<text x="211" y="27.1">hs_switch.kicad_sch</text>
<text x="233.7" y="28.3">File:</text>
<text x="238.9" y="28.3">nuc_crrnt_montior.kicad_sch</text>
<text x="71.1" y="34.1">File:</text>
<text x="76.3" y="34.1">power_source_switch.kicad_sch</text>
<text x="263.1" y="39">V+_MOTORS</text>
<text x="205.7" y="44.9">File:</text>
<text x="211" y="44.9">hs_switch.kicad_sch</text>
<text x="233.7" y="46.8">File:</text>
<text x="238.9" y="46.8">mtr_crrnt_monitor.kicad_sch</text>
<text x="17.3" y="96.1">V+</text>
<text x="17.7" y="116.4">VBAT+</text>
<text x="77.8" y="124.1">BAT_CHG</text>
<text x="272" y="125.3">I2C_SCL</text>
<text x="272" y="121.5">I2C_SDA</text>
<text x="17.3" y="154.5">VUSB+</text>
<text x="74.1" y="150.7">BAT_EN</text>
<text x="166.6" y="150.7">I2C_SDA</text>
<text x="166.6" y="153.3">I2C_SCL</text>
<text x="74.7" y="173.6">BAT_DATA</text>
</g>
<g font-size="1.8" fill="#989898">
<text x="22.9" y="35.2">SW2</text>
<text x="22.9" y="37.7">SW_Power</text>
<text x="30.6" y="56.1">J13</text>
<text x="31.3" y="58">ESTOP CONN</text>
<text x="38" y="59.4">4</text>
<text x="215.6" y="127.9">MISO</text>
<text x="215.6" y="130.4">MOSI</text>
<text x="225.7" y="126.8" transform="rotate(-90 225.7 126.8)">VCC</text>
<text x="231.8" y="130.4">J12</text>
<text x="215.6" y="132.9">SCK</text>
<text x="215.6" y="135.5">~{RST}</text>
<text x="231.8" y="132.9">AVR-ISP-6</text>
<text x="225.7" y="138.7" transform="rotate(-90 225.7 138.7)">GND</text>
</g>
<text font-size="1.8" fill="#009600" x="186.7" y="30.1">V+_SWITCHED</text>
<g font-size="1.8" fill="#0000c2">
<text x="16.5" y="49.9">Power</text>
<text x="23.3" y="49.9">switch</text>
<text x="30.4" y="49.9">with</text>
<text x="35.4" y="49.9">a</text>
<text x="37.7" y="49.9">debouncing</text>
<text x="49.7" y="49.9">cap</text>
<text x="177.2" y="49.9">High-side</text>
<text x="188" y="49.9">switches</text>
<text x="197.2" y="49.9">for</text>
<text x="201.1" y="49.9">the</text>
<text x="205.2" y="49.9">main</text>
<text x="211" y="49.9">system</text>
<text x="218.7" y="49.9">and</text>
<text x="223.3" y="49.9">motors</text>
<text x="249.6" y="66.3">For</text>
<text x="249.6" y="68.3">adjustment</text>
<text x="253.7" y="66.3">volume</text>
<text x="109.1" y="79.8">Filter</text>
<text x="115.2" y="79.8">for</text>
<text x="119" y="79.8">the</text>
<text x="123.2" y="79.8">ADC/DAC</text>
<text x="132.9" y="79.8">supply</text>
<text x="16.5" y="88">Estop</text>
<text x="22.9" y="88">switch</text>
<text x="30" y="88">with</text>
<text x="35" y="88">common</text>
<text x="44.1" y="88">anodes(+)</text>
<text x="55.2" y="88">LEDs</text>
<text x="179.7" y="92.5">Debug</text>
<text x="186.7" y="92.5">LED indicators</text>
<text x="236.2" y="93.1">Buzzer</text>
<text x="248.3" y="133.7">I2C(TWI)</text>
<text x="257.3" y="133.7">pullup</text>
<text x="264.4" y="133.7">resistors</text>
<text x="205.1" y="154.1">Programming</text>
<text x="218.9" y="154.1">header</text>
<text x="17.1" y="176.1">Voltage</text>
<text x="17.1" y="178.2">with</text>
<text x="22.1" y="178.2">some</text>
<text x="25.3" y="176.1">dividers</text>
<text x="28.3" y="178.2">over-</text>
<text x="33.9" y="176.1">from</text>
<text x="35" y="178.2">and</text>
<text x="39.4" y="176.1">24</text>
<text x="39.6" y="178.2">reverse</text>
<text x="43" y="176.1">V and</text>
<text x="47.6" y="178.2">voltage</text>
<text x="49.9" y="176.1">5</text>
<text x="52.3" y="176.1">V to</text>
<text x="55.7" y="178.2">protection</text>
<text x="57.6" y="176.1">3.3V</text>
<text x="74.2" y="178.1">Battery</text>
<text x="82.1" y="178.1">communication</text>
<text x="14.6" y="195.3">POWER CONTROL V3</text>
<text x="35.4" y="195.3">(with</text>
<text x="41.2" y="195.3">ATTINY MCU)</text>
</g>
<g font-size="1.8" fill="#aaa">
<text x="29.1" y="59.4">1</text>
<text x="29.1" y="62">2</text>
<text x="29.1" y="64.5">3</text>
<text x="38" y="62">5</text>
<text x="38" y="64.5">6</text>
<text x="224.5" y="121.4" transform="rotate(-90 224.5 121.4)">2</text>
<text x="212.7" y="126.7">1</text>
<text x="212.7" y="129.3">4</text>
<text x="212.7" y="131.8">3</text>
<text x="212.7" y="134.4">5</text>
<text x="224.5" y="141.7" transform="rotate(-90 224.5 141.7)">6</text>
</g>
<g font-size="1.8" fill="#a90000">
<text x="266" y="59.4">1</text>
<text x="266" y="62">2</text>
<text x="255.8" y="77.2">1</text>
<text x="262.6" y="74.4" transform="rotate(-90 262.6 74.4)">3</text>
<text x="262.6" y="82" transform="rotate(-90 262.6 82)">2</text>
<text x="145.8" y="98.5" transform="rotate(-90 145.8 98.5)">4</text>
<text x="148.3" y="99.1" transform="rotate(-90 148.3 99.1)">18</text>
<text x="158.7" y="103.9">19</text>
<text x="158.7" y="106.4">22</text>
<text x="159.3" y="109">3</text>
<text x="159.3" y="111.5">6</text>
<text x="158.7" y="116.6">12</text>
<text x="158.7" y="119.1">13</text>
<text x="158.7" y="121.7">14</text>
<text x="158.7" y="124.2">15</text>
<text x="158.7" y="126.7">16</text>
<text x="158.7" y="129.3">17</text>
<text x="159.3" y="131.8">7</text>
<text x="159.3" y="134.4">8</text>
<text x="158.7" y="139.4">23</text>
<text x="158.7" y="142">24</text>
<text x="158.7" y="144.5">25</text>
<text x="158.7" y="147.1">26</text>
<text x="158.7" y="149.6">27</text>
<text x="158.7" y="152.1">28</text>
<text x="158.7" y="154.7">29</text>
<text x="158.7" y="157.2">20</text>
<text x="158.7" y="162.3">30</text>
<text x="158.7" y="164.8">31</text>
<text x="158.7" y="167.4">32</text>
<text x="159.3" y="169.9">1</text>
<text x="159.3" y="172.5">2</text>
<text x="158.7" y="177.5">10</text>
<text x="159.3" y="175">9</text>
<text x="158.7" y="180.1">11</text>
<text x="145.8" y="187.4" transform="rotate(-90 145.8 187.4)">5</text>
</g>
</svg>
